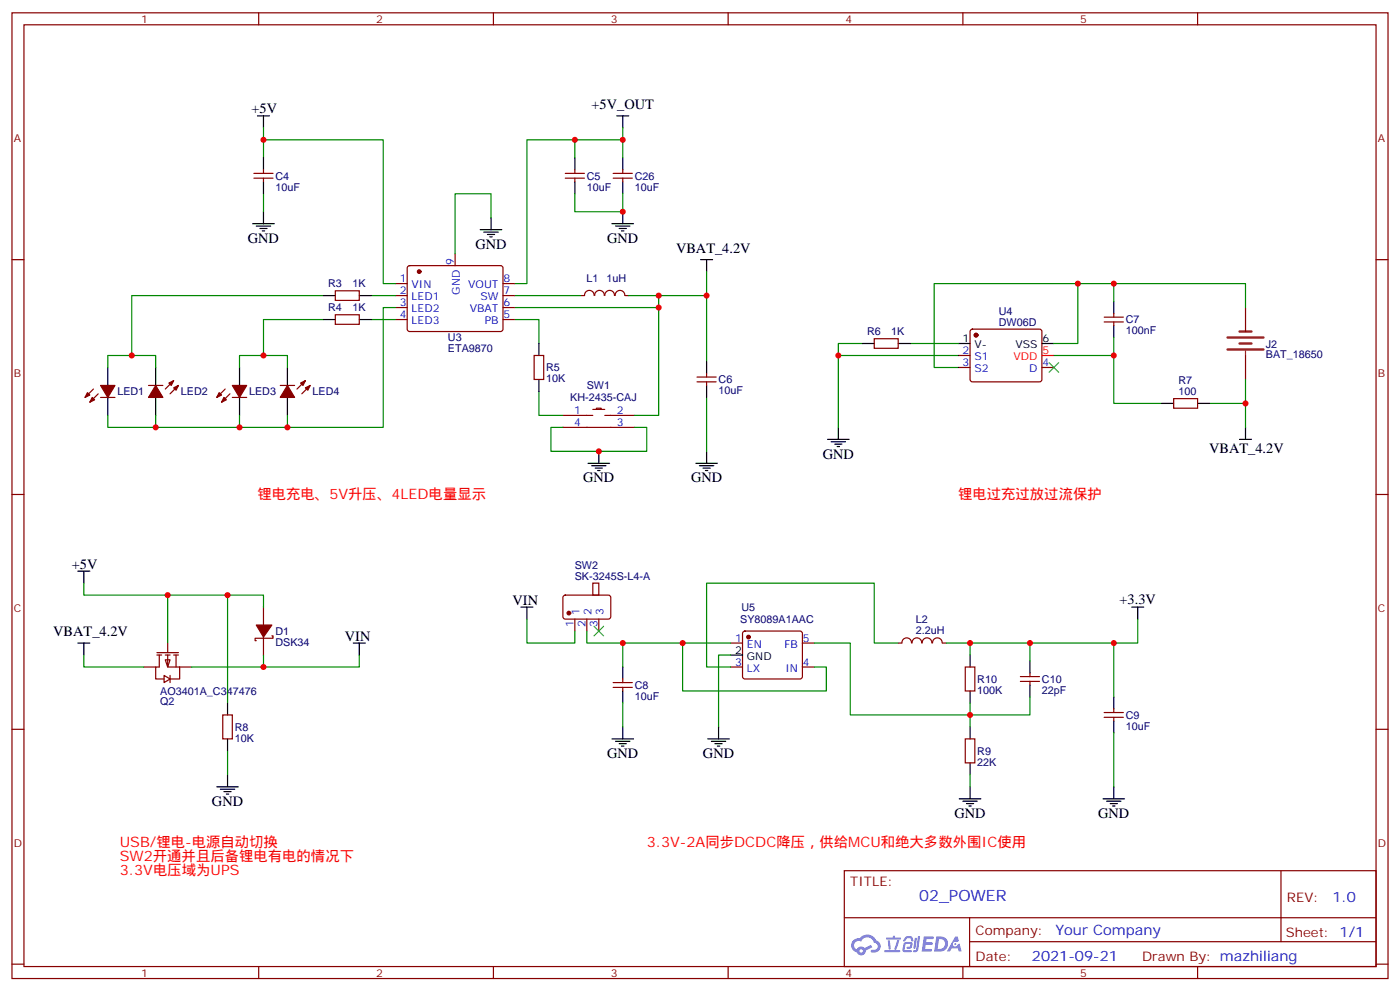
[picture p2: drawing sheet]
<svg xmlns="http://www.w3.org/2000/svg" width="412mm" height="292mm" viewBox="0 0 412 292" stroke-linecap="round" stroke-linejoin="round" font-family="sans-serif">
<g fill="none" stroke="#870000" stroke-width=".35">
<path d="M3.5 3.8h405.4v284.3h-405.4zM7.1 7.3h398.2v277.3h-398.2zM76.2 3.8v3.5M145.3 3.8v3.5M214.5 3.8v3.5M283.6 3.8v3.5M352.8 3.8v3.5M3.5 76.4h3.6M405.3 76.4h3.6M3.5 145.6h3.6M405.3 145.6h3.6M3.5 214.7h3.6"/>
<path d="M405.3 214.7h3.6M248.7 256.4h156.6v28.2h-156.6zM377.3 256.4v20.9M248.7 270.2h156.5M285.6 277.3h119.6M285.6 270.2v14.1M3.5 283.9h3.6M76.2 284.6v3.5M145.3 284.6v3.5M214.5 284.6v3.5M283.6 284.6v3.5M352.8 284.6v3.5"/>
<path d="M405.3 283.9h3.6"/>
</g>
<g fill="#5487ff">
<path d="M272.1 275.7h2.6l.3 .2-.1 .5-2 .1-.1 .9h1.6l.4 .4-.4 .4h-1.7l-.2 1.2 1.8 .1 .3 .3-.2 .3-2.9 .1z"/>
<path d="M281.4 275.8h.7l.4 1.3-.7 .3a.74 .74 0 0 0-1.1 .3 .74 .74 0 0 0 .5 1 .74 .74 0 0 0 .9-.6l.5-.3 .7 2.3h-.9l-.2-.9h-1.9l-.5 .9h-.9z"/>
<path d="M269.5 276.1h.6l-.4 3a.31 .31 0 0 1-.3 .2 .31 .31 0 0 1-.3-.3z"/>
<path d="M270.4 275.7h.6l-.5 3.9a.89 .89 0 0 1-.7 .7 .89 .89 0 0 1-.9-.3l1-.4z"/>
<path d="M266.8 275.8l.6-.2 1.2 .1 .5 1.3-.6 .2-.4-1-1 .2a.95 .95 0 0 1-1 .8l-.1-.2z"/>
<path d="M266.4 277.5l1.8-.2a1.04 1.04 0 0 1 .6 1.1 1.04 1.04 0 0 1-.8 .9h-.7a.29 .29 0 0 1-.3-.3 .29 .29 0 0 1 .3-.3h.7l.2-.8-1.4 .1-.4 1.7 1.9 .1a.29 .29 0 0 1 .3 .3 .29 .29 0 0 1-.3 .3l-2-.1-.4-.3 .2-2z"/>
<path d="M260.5 279.8h4.4a.3 .3 0 0 1 .3 .3 .3 .3 0 0 1-.3 .3h-4.3z"/>
<path d="M264.3 276.8h.6l-.5 1.7a1.02 1.02 0 0 1-.7 1.1l-.2-.2z"/>
<path d="M261.5 276.9h.6l.3 2.4-.3 .3-.3-.2z"/>
<path d="M261.1 276.1h1.9l.2-.6h.5l-.1 .6h1.5a.29 .29 0 0 1 .3 .3 .29 .29 0 0 1-.3 .2h-3.9z"/>
<path d="M275.8 275.7l-.6 4.5h1.4a2.27 2.27 0 0 0 2.7-2.3 2.27 2.27 0 0 0-2.7-2.2zM276.6 276.5a1.5 1.5 0 0 1 1.8 1.5 1.5 1.5 0 0 1-1.9 1.4h-.3z"/>
<path d="M251.4 276.9a2.09 2.09 0 0 0 1 3.5 1.37 1.37 0 0 0 1.5 .9 1.37 1.37 0 0 0 1.1-1.4l2-1-.5-.7-1.8 .9a1.4 1.4 0 0 0-2.3 .4 1.32 1.32 0 0 1-.6-1.8 1.32 1.32 0 0 1 1.9-.5 2.02 2.02 0 0 1 2-1.2 2.02 2.02 0 0 1 1.8 1.6 1.09 1.09 0 0 1 1.1 1.4 1.09 1.09 0 0 1-1.6 .7 .41 .41 0 0 0-.5 .3 .41 .41 0 0 0 .4 .5 1.89 1.89 0 0 0 2.4-1.2 1.89 1.89 0 0 0-1.2-2.4 2.98 2.98 0 0 0-5-.7l-1 .2zM253.2 280a.52 .52 0 0 1 1 0 .52 .52 0 0 1-1 0z"/>
<circle cx="281.4" cy="278" r=".28"/>
</g>
<g fill="none" stroke="#870000" stroke-width=".35">
<path d="M120.2 78.4l.4-.2 27.1 .1 .5 .6-.1 18.3-.6 .4-27.1-.1-.5-.6v-18zM134.1 74.7v3.5M116.4 83.5h3.5M116.4 87h3.5M116.4 90.6h3.5M116.4 94.1h3.5M148.2 83.5h3.5M148.2 87h3.5M148.2 90.6h3.5M148.2 94.1h3.5M171.1 87h1.1M172.2 87a1.41 1.41 0 0 1 1.4-1.5 1.41 1.41 0 0 1 1.4 1.5"/>
<path d="M175.2 87a1.41 1.41 0 0 1 1.4-1.5 1.41 1.41 0 0 1 1.4 1.5M178.2 87a1.41 1.41 0 0 1 1.4-1.5 1.41 1.41 0 0 1 1.4 1.5M181.2 87a1.41 1.41 0 0 1 1.4-1.5 1.41 1.41 0 0 1 1.4 1.5M184.1 87h1.1M286 97.1l.5-.2h19.7l.5 .2 .2 .5v14.4l-.7 .4h-20l-.4-.7v-14.1zM325.3 94.8h5.6M325.3 93.4h5.6M328.1 92.3v1.1M328.1 94.8v1M366.9 90.6v7M27.5 114.5l-2.5 2.5M28.9 116l-2.4 2.4"/>
<path d="M29.6 117h4.3M43.7 113.5h4.3M51.2 112.1l-2.5 2.4M52.6 113.5l-2.5 2.5M66.3 114.5l-2.4 2.5M67.7 116l-2.4 2.4M68.4 117h4.3M82.5 113.5h4.3M90 112.1l-2.5 2.4M91.4 113.5l-2.5 2.5M282.2 104.7h3.6M282.2 108.2h3.6"/>
<path d="M306.9 108.2h3.5M366.9 104.7v7M165.8 125.8h21.2M165.8 122.3h8.8M174.6 120.5h3.6M175.7 120.5v-.3h1.4v.3M178.2 122.3h8.8M166 175.4l.5-.2 13 .1 .4 .6v5.9l-.7 .5-13-.1-.4-.6v-5.7zM174.6 171.7h1.8v3.5h-1.8zM169.3 182.3v3.5M172.9 182.3v3.5M176.4 182.3v3.5"/>
<path d="M215.2 189.3h3.5M215.2 196.4h3.5M219 186l.4-.2h16.3l.5 .2 .2 .5v12.7l-.3 .5-.4 .2h-16.3l-.5-.2-.2-.5v-12.7zM236.4 189.3h3.5M236.4 196.4h3.5M264.6 189.3h1M265.7 189.3a1.41 1.41 0 0 1 1.4-1.5 1.41 1.41 0 0 1 1.4 1.5M268.7 189.3a1.41 1.41 0 0 1 1.4-1.5 1.41 1.41 0 0 1 1.4 1.5M271.7 189.3a1.41 1.41 0 0 1 1.4-1.5 1.41 1.41 0 0 1 1.4 1.5M274.7 189.3a1.41 1.41 0 0 1 1.4-1.5 1.41 1.41 0 0 1 1.4 1.5M277.6 189.3h1.1"/>
</g>
<g fill="#870000" stroke="#870000" stroke-width=".35">
<path d="M29.6 113.5h4.3l-2.2 3.5z"/>
<path d="M27.2 117l.7 .7-1.4 .7z"/>
<path d="M25.8 115.6l.7 .7-1.5 .7z"/>
<path d="M45.9 113.5l2.1 3.5h-4.3z"/>
<path d="M49.7 112.8l1.5-.7-.8 1.4z"/>
<path d="M51.2 114.2l1.4-.7-.7 1.4z"/>
<path d="M68.4 113.5h4.3l-2.1 3.5z"/>
<path d="M66 117l.7 .7-1.4 .7z"/>
<path d="M64.6 115.6l.7 .7-1.4 .7z"/>
<path d="M84.7 113.5l2.1 3.5h-4.3z"/>
<path d="M88.5 112.8l1.5-.7-.7 1.4z"/>
<path d="M90 114.2l1.4-.7-.7 1.4z"/>
<circle cx="123.5" cy="80" r=".53"/>
<circle cx="167.6" cy="180.5" r=".53"/>
<circle cx="287.5" cy="98.7" r=".53"/>
<circle cx="220.5" cy="187.6" r=".53"/>
</g>
<g fill="none" stroke="#008700" stroke-width=".35">
<path d="M77.6 37.6v8.9M77.6 41.2h35.3v42.3h3.5M77.6 57v5.3M169.3 46.5v-5.3h-14.1v42.3h-3.5M144.6 64.1v-7.1h-10.5v17.7M208.1 80v7M95.2 87h-56.4v17.7M95.2 94.1h-17.6v10.6M109.4 87h7M109.4 94.1h7M116.4 90.6h-3.5v35.2h-28.2M151.7 94.1h7v7"/>
<path d="M151.7 87h19.4M151.7 90.6h42.3M185.2 87h8.8v35.3h-7M194 87h14.1v19.4M317.5 83.5h10.6v5.3M328.1 99.4v5.3h-17.7M328.1 83.5h38.8v7.1M31.7 108.2v-3.5h14.2v3.5M70.6 108.2v-3.5h14.1v3.5M158.7 115.3v7h7.1M208.1 117v15.9M246.9 104.7v21.1"/>
<path d="M254 101.1h-7.1v3.6h35.3M268.1 101.1h14.1M310.4 101.1h7.1v-17.6h-42.3v24.7h7M328.1 104.7v14.1h14.1M366.9 111.7v7.1h-10.6M366.9 118.8v7M31.7 122.3v3.5h14.2v-3.5M70.6 122.3v3.5h-24.7M84.7 122.3v3.5h-14.1M165.8 125.8h-3.5v7.1h28.2v-7.1h-3.5"/>
</g>
<g fill="none" stroke="#000" stroke-width=".35">
<path d="M75.8 34.1h3.6M77.6 34.1v3.5M181.7 34.1h3.5M183.4 34.1v3.5M74.4 65.9h6.4M75.5 66.6h4.2M76.6 67.3h2.1M77.3 68h.7M77.6 62.3v3.6M141.5 67.6h6.3M142.5 68.3h4.3M143.6 69h2.1"/>
<path d="M144.3 69.7h.7M144.6 64.1v3.5M180.3 65.9h6.3M181.3 66.6h4.3M182.4 67.3h2.1M183.1 68h.7M183.4 62.3v3.6M206.4 76.4h3.5M208.1 76.4v3.6M328.1 88.8v3.5M328.1 95.8v3.6M31.7 108.2v5.3"/>
<path d="M31.7 117v5.3M45.9 108.2v5.3M45.9 117v5.3M70.6 108.2v5.3M70.6 117v5.3M84.7 108.2v5.3M84.7 117v5.3M282.2 101.1h3.6M306.9 101.1h3.5M173.2 136.4h6.4M174.3 137.1h4.2M175.3 137.8h2.1"/>
<path d="M176 138.5h.7M176.4 132.9v3.5M205 136.4h6.3M206 137.1h4.3M207.1 137.8h2.1M207.8 138.5h.7M208.1 132.9v3.5M243.8 129.4h6.3M244.8 130.1h4.3M245.9 130.8h2.1M246.6 131.5h.7M246.9 125.8v3.6"/>
<path d="M365.1 129.4h3.6M366.9 125.8v3.6M215.2 192.9h3.5"/>
</g>
<path d="M306.9 104.7h3.5" fill="none" stroke="#f00" stroke-width=".35"/>
<path d="M361.6 99.4h10.6M365.1 97.6h3.6M361.6 102.9h10.6M365.1 101.1h3.6" fill="none" stroke="#8c2424" stroke-width=".71"/>
<path d="M366.9 103.3v1.4" fill="none" stroke="#8c2424" stroke-width=".35"/>
<path d="M48.7 194.3h1.4l-.7 2.1z" fill="#fff" stroke="#870000" stroke-width=".35"/>
<g fill="none" stroke="#870000" stroke-width=".35">
<path d="M74.8 52.5h5.6M74.8 51h5.6M77.6 50v1M77.6 52.5v1M166.5 52.5h5.7M166.5 51h5.7M169.3 50v1M169.3 52.5v1M180.6 52.5h5.7M180.6 51h5.7M183.4 50v1M183.4 52.5v1"/>
<path d="M98.8 85.6h7v2.8h-7zM98.8 92.7h7v2.8h-7zM257.5 99.7h7.1v2.9h-7.1zM157.3 104.7h2.9v7h-2.9zM205.3 112.4h5.7M205.3 111h5.7M208.1 110v1M208.1 112.4v1.1M345.7 117.4h7.1v2.8h-7.1zM77.6 178.8v5.2M42.3 196.4h3.6M46.2 192.2h6.4"/>
<path d="M46.2 192.9h1.4M46.9 192.9v3.5h-1v3.5h2.4M48.3 198.9l1.8 1-1.8 1.1zM48.7 192.9h1.4M49.4 192.9v3.5h3.5M49.4 189.3v2.9M50.1 198.9v2.1M51.2 192.9h1.4M51.9 192.9v3.5M52.9 196.4v3.5h-2.8M52.9 196.4h3.5M77.6 187.6v5.3"/>
<path d="M80.1 187.2h.3v.7h-5.3v.7h.4M183.4 199.9v1.1M284.3 196.4h2.9v7h-2.9zM300.6 199.2h5.6M303.4 198.2v1M65.6 210.5h2.8v7.1h-2.8zM180.6 202.4h5.7M180.6 201h5.7M183.4 202.4v1M284.3 217.6h2.9v7h-2.9zM300.6 200.6h5.6M303.4 200.6v1.1"/>
<path d="M325.3 211.2h5.6M325.3 209.8h5.6M328.1 208.7v1.1M328.1 211.2v1.1"/>
</g>
<path d="M75.5 184h4.6l-2.5 3.6z" fill="#870000" stroke="#870000" stroke-width=".35"/>
<g fill="none" stroke="#000" stroke-width=".35">
<path d="M77.6 46.5v3.5M77.6 53.5v3.5M169.3 46.5v3.5M169.3 53.5v3.5M183.4 46.5v3.5M183.4 53.5v3.5M95.2 87h3.6M95.2 94.1h3.6M105.8 87h3.6M105.8 94.1h3.6M158.7 101.1v3.6M158.7 111.7v3.6"/>
<path d="M208.1 106.4v3.6M208.1 113.5v3.5M254 101.1h3.5M264.6 101.1h3.5M342.2 118.8h3.5M352.8 118.8h3.5M22.9 168.2h3.6M24.7 168.2v3.5M153.5 178.8h3.5M155.2 178.8v3.5M333.4 178.8h3.5M335.1 178.8v3.5"/>
<path d="M22.9 189.3h3.6M24.7 189.3v3.6M104.1 189.3h3.5M105.8 189.3v3.6M183.4 196.4v3.5M285.8 192.9v3.5M303.4 194.6v3.6M67 207v3.5M67 217.6v3.5M180.3 217.6h6.3M181.3 218.3h4.3M182.4 219h2.1"/>
<path d="M183.1 219.7h.7M183.4 203.4v3.6M183.4 214v3.6M208.5 217.6h6.3M209.5 218.3h4.3M210.6 219h2.1M211.3 219.7h.7M211.7 214v3.6M285.8 203.4v3.6M285.8 214v3.6M303.4 201.7v3.5M328.1 205.2v3.5"/>
<path d="M328.1 212.3v3.5M63.9 231.7h6.3M64.9 232.4h4.2M66 233.1h2.1M66.7 233.8h.7M67 228.1v3.6M282.6 235.2h6.3M283.6 235.9h4.3M284.7 236.6h2.1M285.4 237.3h.7M285.8 224.6v3.5M285.8 231.7v3.5"/>
<path d="M324.9 235.2h6.4M326 235.9h4.2M327 236.6h2.1M327.7 237.3h.7M328.1 231.7v3.5"/>
</g>
<g fill="none" stroke="#008700" stroke-width=".35">
<path d="M183.4 37.6v3.6M169.3 41.2h14.1v5.3M169.3 57v5.3h14.1v-5.3M24.7 171.7v3.5h52.9v3.6M49.4 175.2v14.1M67 175.2v31.8M24.7 192.9v3.5h17.6M77.6 192.9v3.5M105.8 192.9v3.5h-49.4M155.2 182.3v7h14.1v-3.5M172.9 185.8v3.5h10.5M201.1 189.3h-17.7v7.1"/>
<path d="M215.2 189.3h-14.1v14.1h42.3v-7h-3.5M215.2 192.9h-3.5v21.1M239.9 189.3h10.6v21.2h52.9v-5.3M264.6 189.3h-7.1v-17.6h-49.4v24.7h7.1M285.8 189.3v3.6M303.4 189.3v5.3M328.1 189.3v15.9M335.1 182.3v7h-56.4M183.4 207v7M285.8 207v7M328.1 215.8v15.9M67 221.1v7"/>
<path d="M285.8 228.1v3.6"/>
</g>
<path d="M309 106.8l2.9 2.8M311.9 106.8l-2.9 2.8M175 184.4l2.8 2.8M177.8 184.4l-2.8 2.8" fill="none" stroke="#3c3" stroke-width=".35"/>
<g fill="#c00">
<circle cx="38.8" cy="104.7" r=".88"/>
<circle cx="77.6" cy="104.7" r=".88"/>
<circle cx="45.9" cy="125.8" r=".88"/>
<circle cx="70.6" cy="125.8" r=".88"/>
<circle cx="84.7" cy="125.8" r=".88"/>
<circle cx="77.6" cy="41.2" r=".88"/>
<circle cx="194" cy="90.6" r=".88"/>
<circle cx="246.9" cy="104.7" r=".88"/>
<circle cx="317.5" cy="83.5" r=".88"/>
<circle cx="328.1" cy="83.5" r=".88"/>
<circle cx="328.1" cy="104.7" r=".88"/>
<circle cx="176.4" cy="132.9" r=".88"/>
<circle cx="194" cy="87" r=".88"/>
<circle cx="366.9" cy="118.8" r=".88"/>
<circle cx="208.1" cy="87" r=".88"/>
<circle cx="49.4" cy="175.2" r=".88"/>
<circle cx="77.6" cy="196.4" r=".88"/>
<circle cx="67" cy="175.2" r=".88"/>
<circle cx="285.8" cy="189.3" r=".88"/>
<circle cx="285.8" cy="210.5" r=".88"/>
<circle cx="303.4" cy="189.3" r=".88"/>
<circle cx="328.1" cy="189.3" r=".88"/>
<circle cx="201.1" cy="189.3" r=".88"/>
<circle cx="183.4" cy="189.3" r=".88"/>
<circle cx="169.3" cy="41.2" r=".88"/>
<circle cx="183.4" cy="62.3" r=".88"/>
<circle cx="183.4" cy="41.2" r=".88"/>
</g>
<text font-size="4.6" fill="#00f" x="270.8" y="265.4">02_POWER</text>
<g font-size="4.2">
<text x="74.1" y="33.4">+5V</text>
<text x="174.2" y="32">+5V_OUT</text>
<text x="73" y="71.5">GND</text>
<text x="178.9" y="71.5">GND</text>
<text x="140.1" y="73.3">GND</text>
<text x="199.1" y="74.4">VBAT_4.2V</text>
<text x="242.4" y="135">GND</text>
<text x="356.2" y="133.2">VBAT_4.2V</text>
<text x="171.8" y="142.1">GND</text>
<text x="203.6" y="142.1">GND</text>
<text x="21.2" y="167.5">+5V</text>
<text x="151" y="178">VIN</text>
<text x="329.8" y="177.7">+3.3V</text>
<text x="15.7" y="187.2">VBAT_4.2V</text>
<text x="101.6" y="188.6">VIN</text>
<text x="178.9" y="223.2">GND</text>
<text x="207.1" y="223.2">GND</text>
<text x="62.4" y="237.3">GND</text>
<text x="281.2" y="240.8">GND</text>
<text x="323.5" y="240.8">GND</text>
</g>
<g font-size="4.2" fill="#f00">
<text x="75.8" y="147">锂电充电、5V升压、4LED电量显示</text>
<text x="282.2" y="147">锂电过充过放过流保护</text>
<text x="35.3" y="249.3">USB/锂电-电源自动切换</text>
<text x="190.5" y="249.3">3.3V-2A同步DCDC降压，供给MCU和绝大多数外围IC使用</text>
<text x="35.3" y="253.5">SW2开通并且后备锂电有电的情况下</text>
<text x="35.3" y="257.8">3.3V电压域为UPS</text>
</g>
<g font-size="4.2" fill="#00f">
<text x="392.5" y="265.6">1.0</text>
<text x="310.9" y="275.2">Your Company</text>
<text x="304" y="283">2021-09-21</text>
</g>
<g font-size="3.9" fill="#800">
<text x="250.5" y="260.9">TITLE:</text>
<text x="379.1" y="265.6">REV:</text>
<text x="287.4" y="275.1">Company:</text>
<text x="378.7" y="275.8">Sheet: 1/1</text>
<text x="287.4" y="282.8">Date:</text>
<text x="336.4" y="282.9">Drawn By: mazhiliang</text>
</g>
<g font-size="3.2" fill="#800">
<text x="41.6" y="6.8">1</text>
<text x="110.8" y="6.8">2</text>
<text x="179.9" y="6.8">3</text>
<text x="249.1" y="6.8">4</text>
<text x="318.2" y="6.8">5</text>
<text x="4.1" y="41.9">A</text>
<text x="405.9" y="41.9">A</text>
<text x="4.1" y="111">B</text>
<text x="405.9" y="111">B</text>
<text x="4.1" y="180.2">C</text>
<text x="405.9" y="180.2">C</text>
<text x="4.1" y="249.3">D</text>
<text x="405.9" y="249.3">D</text>
<text x="41.6" y="287.6">1</text>
<text x="110.8" y="287.6">2</text>
<text x="179.9" y="287.6">3</text>
<text x="249.1" y="287.6">4</text>
<text x="318.2" y="287.6">5</text>
</g>
<g font-size="3.2" fill="#000080">
<text x="81.1" y="52.9">C4</text>
<text x="172.9" y="52.9">C5</text>
<text x="187" y="52.9">C26</text>
<text x="81.1" y="56.1">10uF</text>
<text x="172.9" y="56.1">10uF</text>
<text x="187" y="56.1">10uF</text>
<text x="172.8" y="82.9">L1</text>
<text x="178.7" y="82.9">1uH</text>
<text x="96.7" y="84.6">R3</text>
<text x="103.8" y="84.6">1K</text>
<text x="96.7" y="91.7">R4</text>
<text x="103.8" y="91.7">1K</text>
<text x="294.2" y="95.8">DW06D</text>
<text x="294.2" y="92.7">U4</text>
<text x="331.6" y="95.2">C7</text>
<text x="132" y="100.4">U3</text>
<text x="255.4" y="98.7">R6</text>
<text x="262.6" y="98.7">1K</text>
<text x="331.6" y="98.4">100nF</text>
<text x="131.9" y="103.6">ETA9870</text>
<text x="372.9" y="105.4">BAT_18650</text>
<text x="372.9" y="102.3">J2</text>
<text x="160.9" y="112.5">10K</text>
<text x="160.9" y="109.3">R5</text>
<text x="211.7" y="112.9">C6</text>
<text x="347.1" y="113.1">R7</text>
<text x="34.6" y="116.4">LED1</text>
<text x="53.3" y="116.4">LED2</text>
<text x="73.4" y="116.4">LED3</text>
<text x="92.1" y="116.4">LED4</text>
<text x="168" y="118.2">KH-2435-CAJ</text>
<text x="172.8" y="114.7">SW1</text>
<text x="211.7" y="116.1">10uF</text>
<text x="347.1" y="116.3">100</text>
<text x="169.3" y="167.5">SW2</text>
<text x="169.3" y="170.6">SK-3245S-L4-A</text>
<text x="218.4" y="179.9">U5</text>
<text x="218.1" y="183.4">SY8089A1AAC</text>
<text x="269.8" y="183.6">L2</text>
<text x="81.1" y="190.1">DSK34</text>
<text x="81.1" y="187">D1</text>
<text x="269.8" y="186.7">2.2uH</text>
<text x="187" y="202.8">C8</text>
<text x="287.9" y="201.1">R10</text>
<text x="306.9" y="201.1">C10</text>
<text x="47.2" y="204.5">AO3401A_C347476</text>
<text x="47.2" y="207.7">Q2</text>
<text x="187" y="206">10uF</text>
<text x="287.9" y="204.2">100K</text>
<text x="306.9" y="204.2">22pF</text>
<text x="69.1" y="215.2">R8</text>
<text x="331.6" y="214.9">10uF</text>
<text x="331.6" y="211.6">C9</text>
<text x="69.1" y="218.4">10K</text>
<text x="287.9" y="225.4">22K</text>
<text x="287.9" y="222.2">R9</text>
</g>
<g font-size="3.2" fill="#00f">
<text x="117.8" y="83.1">1</text>
<text x="133.7" y="78" transform="rotate(-90 133.7 78)">9</text>
<text x="148.3" y="83.1">8</text>
<text x="117.8" y="86.7">2</text>
<text x="121.2" y="84.9">VIN</text>
<text x="121.2" y="88.4">LED1</text>
<text x="135.5" y="86.8" transform="rotate(-90 135.5 86.8)">GND</text>
<text x="137.9" y="84.9">VOUT</text>
<text x="141.6" y="88.4">SW</text>
<text x="148.3" y="86.7">7</text>
<text x="117.8" y="90.2">3</text>
<text x="117.8" y="93.7">4</text>
<text x="121.2" y="92">LED2</text>
<text x="121.2" y="95.5">LED3</text>
<text x="138.4" y="92">VBAT</text>
<text x="142.8" y="95.5">PB</text>
<text x="148.3" y="93.7">5</text>
<text x="148.3" y="90.2">6</text>
<text x="283.6" y="104.3">2</text>
<text x="283.6" y="107.8">3</text>
<text x="287.1" y="106.1">S1</text>
<text x="307.1" y="107.8">4</text>
<text x="287.1" y="109.6">S2</text>
<text x="303.2" y="109.6">D</text>
<text x="169.1" y="122">1</text>
<text x="169.1" y="125.5">4</text>
<text x="181.7" y="122">2</text>
<text x="181.7" y="125.5">3</text>
<text x="169" y="184.5" transform="rotate(-90 169 184.5)">1</text>
<text x="170.7" y="181" transform="rotate(-90 170.7 181)">1</text>
<text x="172.5" y="184.5" transform="rotate(-90 172.5 184.5)">2</text>
<text x="174.3" y="181" transform="rotate(-90 174.3 181)">2</text>
<text x="176" y="184.5" transform="rotate(-90 176 184.5)">3</text>
<text x="177.8" y="181" transform="rotate(-90 177.8 181)">3</text>
<text x="216.5" y="189">1</text>
<text x="220" y="190.7">EN</text>
<text x="231.1" y="190.7">FB</text>
<text x="236.5" y="189">5</text>
<text x="216.5" y="196">3</text>
<text x="220" y="197.8">LX</text>
<text x="231.3" y="197.8">IN</text>
<text x="236.5" y="196">4</text>
</g>
<g font-size="3.2">
<text x="283.6" y="100.8">1</text>
<text x="307.1" y="100.8">6</text>
<text x="287.1" y="102.6">V-</text>
<text x="299.1" y="102.6">VSS</text>
<text x="216.5" y="192.5">2</text>
<text x="220" y="194.3">GND</text>
</g>
<g font-size="3.2" fill="#f00">
<text x="298.6" y="106.1">VDD</text>
<text x="307.1" y="104.3">5</text>
</g>
</svg>
